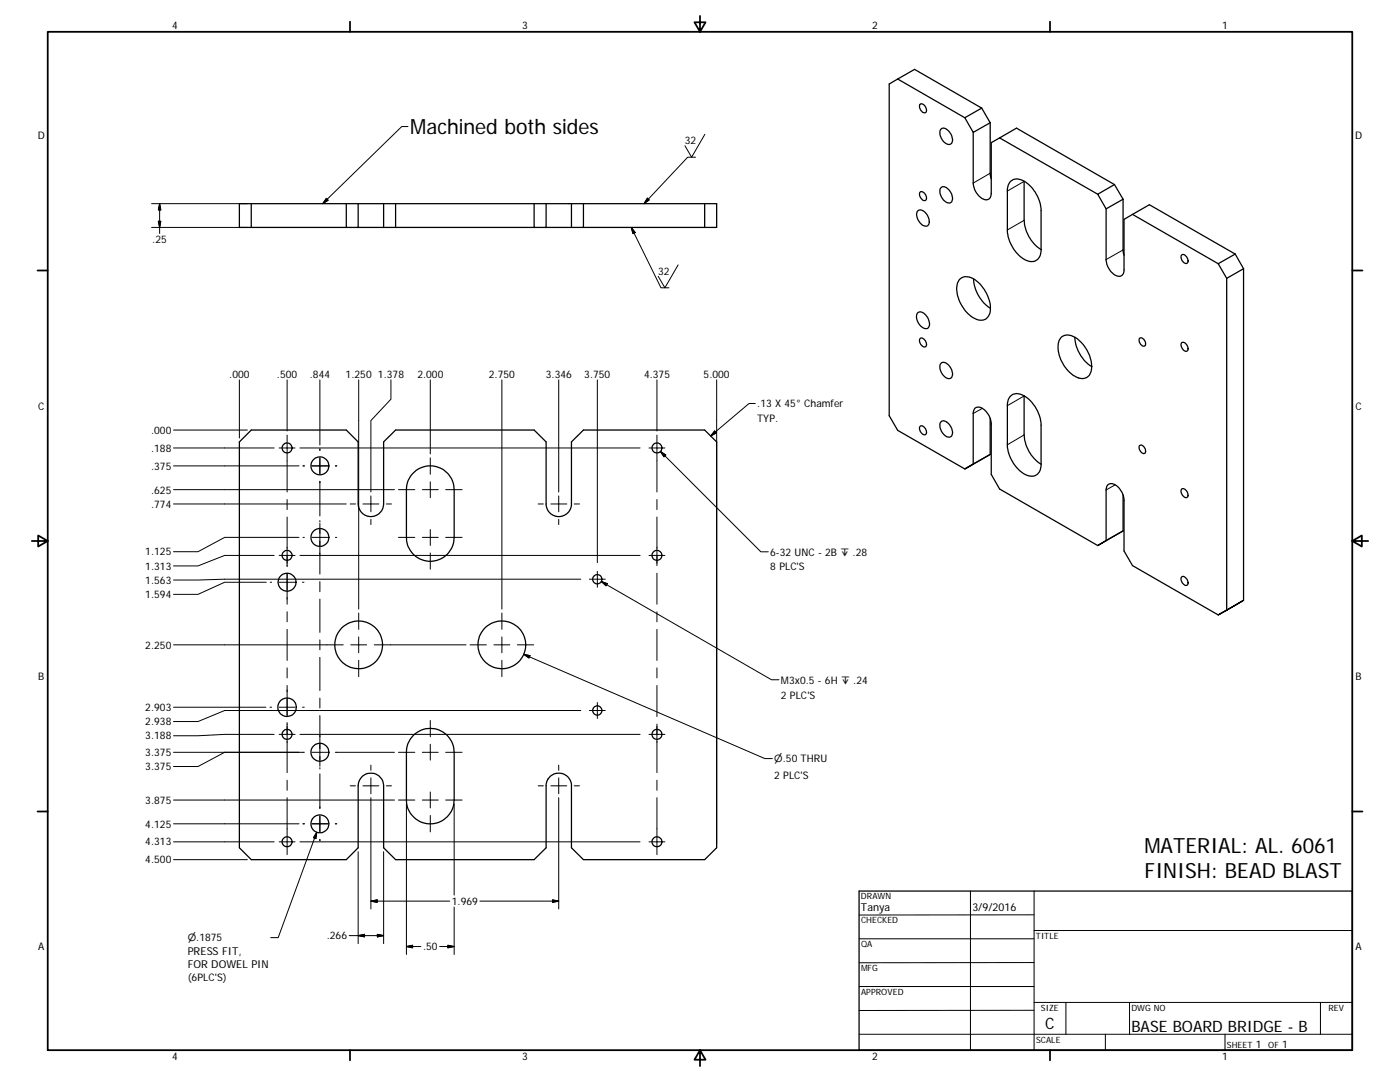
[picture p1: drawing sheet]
<svg xmlns="http://www.w3.org/2000/svg" width="279mm" height="216mm" viewBox="0 0 279 216" stroke-linecap="round" stroke-linejoin="round" font-family="sans-serif">
<g fill="none" stroke="#000" stroke-width=".25">
<path d="M179.2 15.8l3.3-2 13.4 7.8M179.2 15.8l-1.7 1v66.2l1.7 2.9 13.4 7.7M179.2 15.8l13.4 7.7M183.6 38.4a.96 .96 0 0 1 1.3 1 .53 .53 0 0 1-.4 .7 .53 .53 0 0 1-.6-.5l-.2-.1a1.12 1.12 0 0 1-.1-1.1zM183.6 20.8a.96 .96 0 0 1 1.3 1.1 .54 .54 0 0 1-.4 .7 .54 .54 0 0 1-.6-.5l-.2-.1a1.12 1.12 0 0 1-.1-1.2zM187.9 25.7a1.62 1.62 0 0 1 1.9 1.2 1.32 1.32 0 0 1-.2 1.9 2.21 2.21 0 0 1-1.8-3zM187.9 37.4a1.62 1.62 0 0 1 1.9 1.2 1.33 1.33 0 0 1-.2 1.9 2.22 2.22 0 0 1-1.8-3zM194.2 26.4v10.1a3.6 3.6 0 0 0 2.7 3.4 1.12 1.12 0 0 0 .9-1.3v-10.1l1.7-1M195.9 21.6l1.7 2.9M195.9 21.6l-3.3 1.9 1.6 2.9 3.4-1.9M197.6 24.5v10.3l.2 .9M199.5 27.5l3.4-1.9 19.5 11.2"/>
<path d="M199.5 27.5l19.6 11.3M201.7 36.2a2.4 2.4 0 0 1 3.2 .3 7.5 7.5 0 0 1 2.9 5.5v7.8a2.07 2.07 0 0 1-1 2.2 2.07 2.07 0 0 1-2.4-.3 7.5 7.5 0 0 1-3.4-5.8v-7.8a2.53 2.53 0 0 1 .7-1.9zM204.4 36.2v7.8a7.5 7.5 0 0 0 3.4 5.8M222.4 36.8l1.7 3M222.4 36.8l-3.3 2 1.6 2.9 3.4-1.9M224.1 39.8v10.3l.2 .8M50.1 45.4h19M50.1 40.6v4.8M69.1 40.6v4.8h2.4v-4.8M71.5 40.6h-23.7v4.8h2.3M71.5 40.6h5.1M71.5 45.4h5.1"/>
<path d="M76.6 40.6v4.8M76.6 45.4h30M76.6 40.6h32.4M79 40.6v4.8M106.6 40.6v4.8h2.4v-4.8M109 45.4h5M114 40.6v4.8M114 40.6h-5M114 40.6h29v4.8h-26.6M116.4 40.6v4.8h-2.4M140.6 40.6v4.8M183 42.2a1.02 1.02 0 0 1 1.7 .3l.6 .9a1.12 1.12 0 0 1-.4 1.7 2.32 2.32 0 0 1-1.9-2.7z"/>
<path d="M191.7 55.6a2.65 2.65 0 0 1 3.3 .6 7 7 0 0 1 2.5 6.4 2 2 0 0 1-3.3 .8 7 7 0 0 1-3.1-6.8zM194.3 55.6a7.5 7.5 0 0 0 3.4 5.9M220.7 41.7v10.1a3.3 3.3 0 0 0 2.8 3.3 1.16 1.16 0 0 0 .8-1.3v-10l5.1-2.9 17.1 9.8M226 42.8l17.1 9.8M235.9 50.8a1.09 1.09 0 0 1 1 .6 1.09 1.09 0 0 1 0 1.2 1.18 1.18 0 0 1-1-1.8zM243.1 52.6l1.7 2.9M244.8 55.5v66.3M246.5 50.7l1.7 2.9M246.5 50.7l-3.4 1.9M248.2 53.6l-3.4 1.9M248.2 53.6v66.2M183.1 62.5a1.18 1.18 0 0 1 1.8 .5l.4 .6a1.6 1.6 0 0 1-.2 1.9 2.18 2.18 0 0 1-2.2-2.4z"/>
<path d="M183.6 67.6a1 1 0 0 1 1.3 1.1 .53 .53 0 0 1-.5 .6 .53 .53 0 0 1-.5-.5l-.2-.1a1.13 1.13 0 0 1-.1-1.1zM187.9 72.4a1.66 1.66 0 0 1 1.9 1.2 1.3 1.3 0 0 1-.2 1.9 2.27 2.27 0 0 1-2-2.6zM201.7 79a2.49 2.49 0 0 1 3.2 .4 7.5 7.5 0 0 1 2.9 5.4v7.8a2.08 2.08 0 0 1-1 2.2 2.08 2.08 0 0 1-2.4-.2 7.6 7.6 0 0 1-3.4-5.8v-7.9a2.52 2.52 0 0 1 .7-1.9zM204.4 79v7.8a7.4 7.4 0 0 0 3.4 5.8M211.7 67.4a2.23 2.23 0 0 1 3 0 7.2 7.2 0 0 1 3.1 6.6 1.98 1.98 0 0 1-3.3 1 6.8 6.8 0 0 1-3.2-7zM214.5 67.3a7.6 7.6 0 0 0 3.4 5.9M227.4 67.6a.9 .9 0 0 1 .9 .1 .9 .9 0 0 1 .3 .9 .47 .47 0 0 1-.3 .5 .47 .47 0 0 1-.6-.3l-.3-.6zM235.9 68.3a1.11 1.11 0 0 1 1 .6 1.11 1.11 0 0 1 0 1.2 1.21 1.21 0 0 1-1-1.8zM50.1 85.8h19l2.4 2.4v12.4a2.54 2.54 0 0 0 2.5 2.5 2.54 2.54 0 0 0 2.6-2.5v-12.4l2.4-2.4h27.6l2.4 2.4v12.4a2.53 2.53 0 0 0 2.5 2.5 2.53 2.53 0 0 0 2.5-2.5v-12.4l2.4-2.4h24.2l2.4 2.4v81l-2.4 2.3h-24.2l-2.4-2.3v-12.4a2.53 2.53 0 0 0-2.5-2.5 2.53 2.53 0 0 0-2.5 2.5v12.4l-2.4 2.3h-27.6l-2.4-2.3v-12.4a2.54 2.54 0 0 0-2.6-2.5 2.54 2.54 0 0 0-2.5 2.5v12.4l-2.4 2.3h-19l-2.3-2.3v-81zM82.3 94.6a4.8 4.8 0 0 1 5.2-1.3 4.8 4.8 0 0 1 3.1 4.4v9.5a4.8 4.8 0 0 1-4.7 4.8 4.8 4.8 0 0 1-4.8-4.8v-9.5a4.5 4.5 0 0 1 1.2-3.1zM183.6 85.1a1 1 0 0 1 1.3 1.2 .53 .53 0 0 1-.5 .5 .53 .53 0 0 1-.5-.4l-.2-.2a1.09 1.09 0 0 1-.1-1.1zM187.9 84.1a1.66 1.66 0 0 1 1.9 1.2 1.3 1.3 0 0 1-.2 1.9 2.27 2.27 0 0 1-2-2.6z"/>
<path d="M194.2 92.6v-10.1a1.16 1.16 0 0 1 .7-1.3 1.16 1.16 0 0 1 1.4 .5l.6 .5a3.9 3.9 0 0 1 .9 2.4v10.1l1.7 2.9 19.6 11.3M197.6 90.7l-3.4 1.9M197.6 90.7l-5 2.9 1.6-1M197.6 83.5v7.2M224.1 98.7v7.2l-3.4 2M227.4 89a.77 .77 0 0 1 1.2 .6 .56 .56 0 0 1-.2 .9 .56 .56 0 0 1-.8-.4l-.2-.5zM235.9 97.6a1.1 1.1 0 0 1 1 .5 1.1 1.1 0 0 1 0 1.2 1.18 1.18 0 0 1-1-1.7zM220.7 107.9v-10.1a1.11 1.11 0 0 1 .6-1.2 1.11 1.11 0 0 1 1.3 .2 3.9 3.9 0 0 1 1.7 3v10.1l1.7 3 17.1 9.8M222.4 106.9l-3.3 2 1.6-1M235.9 115.1a1.09 1.09 0 0 1 1 .5 1.09 1.09 0 0 1 0 1.2 1.18 1.18 0 0 1-1-1.7zM243.1 122.7l5.1-2.9zM82.5 146.7a4.8 4.8 0 0 1 5.2-1 4.8 4.8 0 0 1 2.9 4.4v9.5a4.8 4.8 0 0 1-4.7 4.8 4.8 4.8 0 0 1-4.8-4.8v-9.5a4.6 4.6 0 0 1 1.4-3.4z"/>
<path d="M171.4 177.8h98.5v31.7h-98.5z"/>
<circle cx="57.3" cy="89.4" r="1"/>
<circle cx="63.8" cy="92.9" r="1.79"/>
<circle cx="131.1" cy="89.4" r="1"/>
<circle cx="57.3" cy="116.2" r="1.79"/>
<circle cx="57.3" cy="110.8" r="1"/>
<circle cx="63.8" cy="107.2" r="1.79"/>
<circle cx="119.2" cy="115.6" r=".92"/>
<circle cx="131.1" cy="110.8" r="1"/>
<circle cx="71.6" cy="128.7" r="4.8"/>
<circle cx="100.2" cy="128.7" r="4.8"/>
<circle cx="57.3" cy="146.5" r="1"/>
<circle cx="57.3" cy="141.1" r="1.84"/>
<circle cx="63.8" cy="150.1" r="1.79"/>
<circle cx="119.2" cy="141.8" r=".92"/>
<circle cx="131.1" cy="146.5" r="1"/>
<circle cx="57.3" cy="168" r="1"/>
<circle cx="63.8" cy="164.4" r="1.79"/>
<circle cx="131.1" cy="168" r="1"/>
</g>
<g fill="none" stroke="#000" stroke-width=".2">
<path d="M65.1 39.6l.4 .4-1.1 .6zM81.4 25.3h-1.2l-15.8 15.3M129.2 39.5l.4 .4-1.1 .7zM138.8 31.4h-1.6l-8.7 9.2M140.7 26.8l-2.7 4.6-1.3-2.3M197.6 34.6l-3.4 1.9M204.4 36.2l-3.4 1.9M30.2 45.4h19.2M30.2 40.6h19.2M31.6 44.2h.5l-.2 1.2zM31.9 40.6l.2 1.3h-.5zM31.9 40.6v6"/>
<path d="M126 45.4l.8 1-.5 .2zM126 45.4l5.9 12h1.6M135.3 52.9l-2.6 4.5-1.3-2.3M204.4 44l-3.4 1.9M224.1 49.9l-3.4 1.9M47.8 75.8v11.6M57.3 75.8v10.2M63.8 75.8v13M71.6 75.8v24.7M78 75.8v3.9l-4 4.2v14.3M85.9 75.8v14.8M100.2 75.8v45.7"/>
<path d="M111.5 75.8v22.4M119.2 75.8v36.5M131.1 75.8v10.2M143 75.8v10.7M204.4 79l-3.4 1.9M34.6 85.8h14.8M34.6 93h22.7M34.6 97.7h22.7M54.7 89.4h-20.1M55.7 89.4h3.2M57.3 86.8v11.4M57.3 99.7v2"/>
<path d="M57.4 97.7h6.4M57.4 93h2.3M59.9 89.4h67.8M60.5 93h.2M62.3 93h3.1M63.8 89.6v.3M63.8 91.4v3.1M63.8 96v7M63.9 97.7h14.8M66.9 93h.3M74 99v3.1M79.5 97.7h3.3"/>
<path d="M84.3 97.7h3.2M85.9 91.4v3.2M85.9 96.1v3.2M88.9 97.7h3.3M111.5 99v3.1M129.5 89.4h3.2M131.1 86.8v11.4M131.1 99.7v2M131.8 90.1l1.1 .7-.4 .3zM131.8 90.1l20 20h1.5M142.6 86l.4 .4-1.2 .6zM143 86.6v81.8"/>
<path d="M150.7 80.5h-1.2l-7.7 6.5M196 81.5l-1.8 1M204.4 86.8l-3.4 2M222.5 96.8l-1.8 1M34.6 100.6h22.7M53.1 116.2h-8.3l-5.3 2.4h-4.9M53.9 116.2h.3M54.7 110.8h-9.9l-5.3 2.1h-4.9M55.7 110.8h3.2M55.7 116.2h3.2M57.3 107.2h-12.5l-5.3 2.9h-4.9M57.3 115.6l-22.7 .1"/>
<path d="M57.3 103.2v9.9M57.3 114.4v6.2M57.4 100.6h6.4M57.4 107.2h2.3M57.4 115.6h6.4M59.9 110.8h3.9M60.4 116.2h.3M60.5 107.2h.2M62.3 107.2h3.1M63.8 104.4v10.2M63.8 116.1v2M63.8 119.5v6.7"/>
<path d="M63.8 103.9v.3M63.9 100.6h5.2M63.9 110.8h21.9M63.9 115.6h52M66.9 107.2h.3M69.9 100.6h1.1M71.6 100.6v20.9M72.4 100.6h3.2M74 103.6v1.1M77.1 100.6h1M79.5 107.2h3.3M84.3 107.2h3.2"/>
<path d="M85.9 105.7v3.1M85.9 110.3v3.3M85.9 110.8h41.8M88.9 107.2h3.3M107.4 100.6h1M109.9 100.6h3.2M111.5 103.6v1.1M114.6 100.6h1.1M117.6 115.6h3.2M119.2 114v3.2M120 116l1.2 .5-.3 .4zM120 116l34 19.6h1.5"/>
<path d="M129.5 110.8h3.2M131.1 103.2v9.7M131.1 114.4v6.2M34.6 128.7h22.7M57.3 122.1v2M57.3 125.6v6.2M57.3 133.3v2M57.3 136.8v6.2M57.4 128.7h6.4M63.8 127.7v2M63.8 131.2v6.6M63.8 139.3v2"/>
<path d="M63.9 128.7h4.6M70 128.7h3.2M71.6 122.3v3.3M71.6 127.1v3.2M71.6 131.7v3.3M93 128.7h-18.3M93.8 128.7h3.3M98.6 128.7h3.1M100.2 122.3v3.3M100.2 127.1v3.2M100.2 131.7v3.3M103.3 128.7h3.2"/>
<path d="M104.5 130.6l48.1 20.8h1.5M104.5 130.6l1.3 .2-.2 .5zM131.1 122.1v2M131.1 125.6v6.2M131.1 133.3v2M131.1 136.8v6.2M34.6 141.1h18.5M34.6 150.1h10.2M34.6 159.6h22.7M44.8 150.1l-5.3 2.9h-4.9M44.8 150.1h12.5M53.9 141.1h.3"/>
<path d="M54.7 146.5h-9.9l-5.3 .3h-4.9M55.7 146.5h3.2M55.7 141.1h3.2M57.3 141.8h-12.5l-5.3 2.2h-4.9M57.3 155.7v2M57.3 159.2v11.3M57.3 144.2v10M57.4 150.1h3.3M57.4 141.8h6.4M57.4 159.6h6.4M59.9 146.5h3.9M60.4 141.1h.3"/>
<path d="M62.3 150.1h3.1M63.8 142.8v10.1M63.8 154.4v6.9M63.8 153.2v.3M63.9 159.6h14.8M63.9 141.8h52M63.9 146.5h21.9M69.9 156.8h1.1M72.4 156.8h3.2M74 152.7v1M74 155.2v3.2M74 159.2v22.2"/>
<path d="M77.1 156.8h1M78.7 150.1h-11.8M79.5 150.1h3.3M79.5 159.6h3.3M84.3 150.1h3.2M84.3 159.6h3.2M85.9 143.8v3.2M85.9 148.5v3.2M85.9 158v3.2M85.9 146.5h41.8M88.9 150.1h3.3M88.9 159.6h3.3"/>
<path d="M107.4 156.8h1M109.9 156.8h3.2M111.5 152.7v1M111.5 155.2v3.2M111.5 159.2v22.2M114.6 156.8h1.1M117.6 141.8h3.2M119.2 140.2v3.2M129.5 146.5h3.2M131.1 144.5v9.7M131.1 155.7v2M131.1 159.2v11.3"/>
<path d="M34.6 171.5h14.8M34.6 164.4h22.7M34.6 168h20.1M55.7 168h3.2M57.4 164.4h2.3M59.9 168h67.8M60.5 164.4h.2M62.3 164.4h3.1M63.2 166.1l-.2 1.2-.4-.1zM63.2 166.1l-7.7 21h-1.5M63.8 162.8v3.2M63.8 167.5v.3"/>
<path d="M66.9 164.4h.3M71.5 169.9v18.4M74 179.8l1.3-.2v.5zM74 179.8h15.8M76.6 169.9v18.4M81.1 160.4v30.1M85.9 162.7v3.3M90.6 160.4v18.2M95.8 179.8h15.7M110.3 179.6l1.2 .2-1.2 .3zM129.5 168h3.2M193.7 177.8v31.7"/>
<path d="M206.4 177.8v31.7M71.5 186.7l1.2-.3v.5zM75.3 186.4l1.3 .3-1.3 .2zM76.6 186.7h-6.9M81.1 188.9l1.2-.3v.5zM81.1 188.9h2.9M89.4 188.6l1.2 .3-1.2 .2zM90.6 188.9h-2.9M90.6 181v9.5M171.4 187.3h35M171.4 196.8h35M206.4 185.7h63.5"/>
<path d="M206.4 182.5l-35 .1M206.4 192.1h-35M171.4 206.4h98.5M206.4 201.6h-35M206.4 200h63.5M212.7 200v6.4M220.6 206.4v3.1M225.4 200v6.4M244.5 206.4v3.1M263.5 200v6.4"/>
</g>
<g fill="none" stroke="#000" stroke-width=".36">
<path d="M9.5 6.3h260.4v203.2h-260.4zM69.8 4.3v2M139.7 3.2v3.1l-1.1-1.9h2.2l-1.1 1.9M209.5 4.3v2M7.5 54h2M269.9 54h2M6.3 107.9h3.2l-1.9-1.1v2.3l1.9-1.2M269.9 107.9l1.9 1.2v-2.3l-1.9 1.1h3.1M7.5 161.9h2M269.9 161.9h2M69.8 209.5v2.1M139.7 209.5l1.1 2h-2.2l1.1-2v3.2"/>
<path d="M209.5 209.5v2.1"/>
</g>
<g fill="#000" stroke="#000" stroke-width=".2">
<path d="M65.1 39.6l.4 .4-1.1 .6zM129.2 39.5l.4 .4-1.1 .7zM31.6 44.2h.5l-.2 1.2zM31.9 40.6l.2 1.3h-.5zM126 45.4l.8 1-.5 .2zM131.8 90.1l1.1 .7-.4 .3zM142.6 86l.4 .4-1.2 .6zM120 116l1.2 .5-.3 .4zM104.5 130.6l1.3 .2-.2 .5zM63.2 166.1l-.2 1.2-.4-.1zM74 179.8l1.3-.2v.5zM71.5 186.7l1.2-.3v.5z"/>
<path d="M75.3 186.4l1.3 .3-1.3 .2zM81.1 188.9l1.2-.3v.5zM89.4 188.6l1.2 .3-1.2 .2zM110.3 179.6l1.2 .2-1.2 .3z"/>
</g>
<g font-size="4.2">
<text x="81.9" y="26.8">Machined both sides</text>
<text x="228.4" y="170.3">MATERIAL: AL. 6061</text>
<text x="228.4" y="175.3">FINISH: BEAD BLAST</text>
</g>
<g font-size="3.1">
<text x="208.6" y="205.3">C</text>
<text x="225.8" y="206">BASE BOARD BRIDGE - B</text>
</g>
<g font-size="2.2">
<text x="171.8" y="181.7">Tanya</text>
<text x="194.1" y="181.8">3/9/2016</text>
<text x="37.5" y="190.6">PRESS FIT,</text>
<text x="37.5" y="193.2">FOR DOWEL PIN</text>
</g>
<g font-size="2.1">
<text x="34.4" y="5.9">4</text>
<text x="104.2" y="5.9">3</text>
<text x="174" y="5.9">2</text>
<text x="243.9" y="5.9">1</text>
<text x="7.6" y="27.8">D</text>
<text x="136.7" y="28.7">32</text>
<text x="270.4" y="27.8">D</text>
<text x="30.4" y="48.6">.25</text>
<text x="131.3" y="54.8">32</text>
<text x="45.7" y="75.4">.000</text>
<text x="55.3" y="75.4">.500</text>
<text x="61.8" y="75.4">.844</text>
<text x="69" y="75.4">1.250</text>
<text x="75.4" y="75.4">1.378</text>
<text x="83.3" y="75.4">2.000</text>
<text x="97.6" y="75.4">2.750</text>
<text x="108.9" y="75.4">3.346</text>
<text x="116.6" y="75.4">3.750</text>
<text x="128.5" y="75.4">4.375</text>
<text x="140.4" y="75.4">5.000</text>
<text x="7.6" y="81.7">C</text>
<text x="151.1" y="81.3">.13 X 45° Chamfer</text>
<text x="270.5" y="81.7">C</text>
<text x="30.1" y="86.6">.000</text>
<text x="151.1" y="84.2">TYP.</text>
<text x="30.1" y="90.2">.188</text>
<text x="30.1" y="93.7">.375</text>
<text x="30.1" y="98.5">.625</text>
<text x="30.1" y="101.3">.774</text>
<text x="29" y="110.8">1.125</text>
<text x="29" y="113.7">1.313</text>
<text x="153.7" y="110.9">6-32 UNC - 2B ↧ .28</text>
<text x="153.7" y="113.8">8 PLC'S</text>
<text x="29" y="116.5">1.563</text>
<text x="29" y="119.4">1.594</text>
<text x="29" y="129.4">2.250</text>
<text x="7.6" y="135.7">B</text>
<text x="155.9" y="136.4">M3x0.5 - 6H ↧ .24</text>
<text x="270.5" y="135.7">B</text>
<text x="29" y="141.9">2.903</text>
<text x="155.9" y="139.4">2 PLC'S</text>
<text x="29" y="144.7">2.938</text>
<text x="29" y="147.6">3.188</text>
<text x="29" y="150.9">3.375</text>
<text x="29" y="153.7">3.375</text>
<text x="154.5" y="155.4">2 PLC'S</text>
<text x="29" y="160.4">3.875</text>
<text x="29" y="165.1">4.125</text>
<text x="29" y="168.7">4.313</text>
<text x="29" y="172.3">4.500</text>
<text x="90.2" y="180.6">1.969</text>
<text x="7.6" y="189.7">A</text>
<text x="65.2" y="187.5">.266</text>
<text x="84.4" y="189.6">.50</text>
<text x="270.5" y="189.7">A</text>
<text x="37.5" y="195.7">(6PLC'S)</text>
<text x="250.6" y="209.1">1</text>
<text x="255.9" y="209.1">1</text>
<text x="34.4" y="211.6">4</text>
<text x="104.2" y="211.6">3</text>
<text x="174" y="211.6">2</text>
<text x="243.9" y="211.6">1</text>
</g>
<g font-size="2">
<text x="154.5" y="152.1">⌀.50 THRU</text>
<text x="37.5" y="187.8">⌀.1875</text>
</g>
<g font-size="1.7">
<text x="171.8" y="179.5">DRAWN</text>
<text x="171.8" y="184.2">CHECKED</text>
<text x="171.8" y="189">QA</text>
<text x="206.7" y="187.3">TITLE</text>
<text x="171.8" y="193.8">MFG</text>
<text x="171.8" y="198.5">APPROVED</text>
<text x="207.8" y="201.7">SIZE</text>
<text x="225.8" y="201.7">DWG NO</text>
<text x="265.1" y="201.7">REV</text>
<text x="206.8" y="208">SCALE</text>
<text x="244.9" y="209.1">SHEET</text>
<text x="253.1" y="209.1">OF</text>
</g>
</svg>
